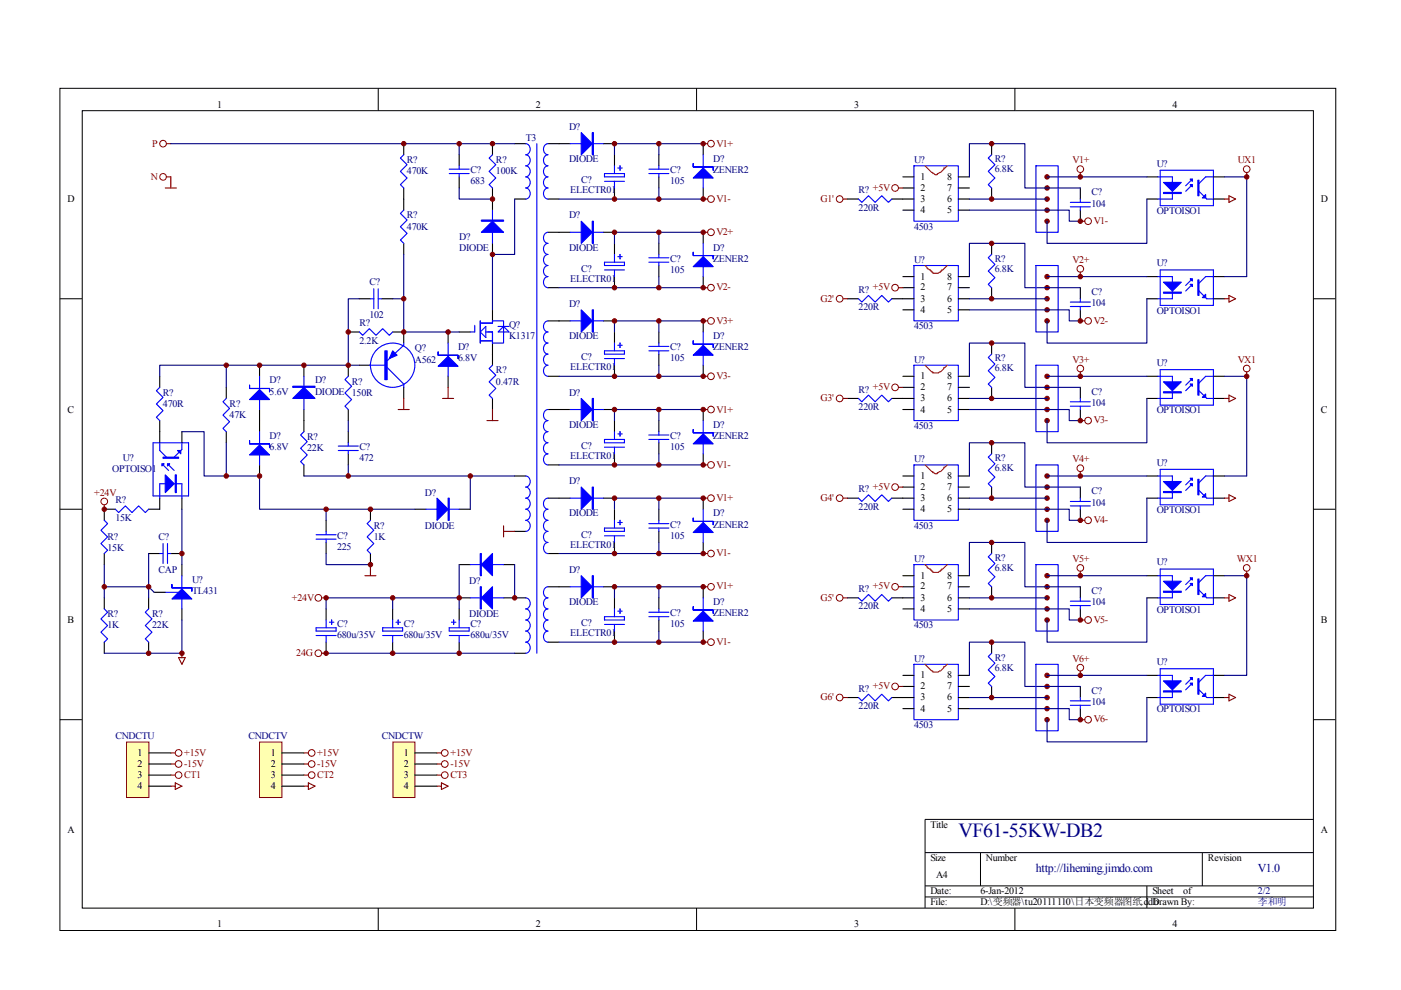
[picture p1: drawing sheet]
<svg xmlns="http://www.w3.org/2000/svg" width="297mm" height="210mm" viewBox="0 0 297 210" stroke-linecap="round" stroke-linejoin="round" font-family="sans-serif">
<g fill="none" stroke="#000" stroke-width=".21">
<path d="M12.7 18.7h270.5v178.6h-270.5zM80.2 18.7v4.7M147.7 18.7v4.7M215.2 18.7v4.7M17.4 23.5h261.1v169h-261.1zM12.7 63.3h4.7M278.4 63.3h4.7M12.7 108h4.7M278.4 108h4.7M12.7 152.6h4.7M278.4 152.6h4.7M278.4 173.7h-82.3v18.8"/>
<path d="M80.2 192.5v4.7M147.7 192.5v4.7M196.1 180.8h82.3M196.1 187.8h82.3M196.1 190.2h82.3M207.9 180.8v7M215.2 192.5v4.7M243.2 187.8v4.7M254.9 180.8v7"/>
</g>
<g fill="none" stroke="#000" stroke-width=".23">
<path d="M85.6 30.5v2.3M85.6 39.9v4.7M97.4 32.8v2.4M97.4 37.5v2.4M104.4 30.5v2.3M104.4 39.9v4.7M109.1 30.5h2.4M116.2 30.5h4.7M127.9 30.5h2.4M130.3 32.8v2.4M130.3 39.9v2.3M139.7 32.8v2.4"/>
<path d="M139.7 37.5v2.4M149.1 30.5v2.3M149.1 39.9v2.3M191.4 37.5h2.4M191.4 39.9h2.4M203.2 37.5h2.3M203.2 39.9h2.3M210.2 30.5v2.3M210.2 39.9v2.3M229 39.9v2.3M243.2 37.5h2.3M257.3 37.5h2.3"/>
<path d="M85.6 51.6v2.3M104.4 51.6v2.3M109.1 42.2h2.4M116.2 42.2h2.3M116.2 49.3h4.7M127.9 49.3h2.4M130.3 51.6v2.3M130.3 58.6v2.4M139.7 51.6v2.3M139.7 56.3v2.3M149.1 49.3v2.3M149.1 58.6v2.4"/>
<path d="M179.7 42.2h2.3M189.1 42.2h4.7M191.4 44.6h2.4M191.4 58.6h2.4M203.2 42.2h2.3M203.2 44.6h2.3M203.2 58.6h2.3M210.2 51.6v2.3M229 44.6v2.3M243.2 42.2h2.3M243.2 58.6h2.3M257.3 42.2h2.3"/>
<path d="M257.3 58.6h2.3M33.9 79.8v2.3M55 77.4v2.4M64.4 77.4v2.4M73.8 70.4h2.4M73.8 77.4v2.4M76.2 77.4h2.3M76.2 63.3h2.3M80.9 63.3h2.3M83.2 70.4h2.4v2.3M95 70.4v2.3M95 79.8v2.3"/>
<path d="M97.4 70.4h2.3M104.4 65.7v2.3M104.4 72.7v4.7M116.2 61h2.3M116.2 79.8h2.3M116.2 68h4.7M127.9 68h2.4M130.3 70.4v2.3M130.3 77.4v2.4M139.7 70.4v2.3M139.7 75.1v2.3M149.1 68v2.4"/>
<path d="M149.1 77.4v2.4M179.7 63.3h2.3M189.1 63.3h4.7M191.4 61h2.4M191.4 79.8h2.4M191.4 65.7h2.4M203.2 63.3h2.3M203.2 61h2.3M203.2 79.8h2.3M203.2 65.7h2.3M210.2 61v2.3M210.2 72.7v2.4"/>
<path d="M229 61v2.3M229 65.7v2.3M243.2 63.3h2.3M243.2 79.8h2.3M257.3 63.3h2.3M257.3 79.8h2.3M33.9 89.2v4.7M38.6 91.5v2.4M48 82.1v2.4M48 91.5v2.4M55 86.8v4.7M55 98.6v2.3"/>
<path d="M64.4 86.8v4.7M64.4 98.6v2.3M73.8 86.8v2.4M73.8 91.5v2.4M73.8 96.2v2.4M85.6 82.1v2.4M104.4 84.5v2.3M116.2 98.6h2.3M116.2 86.8h4.7M127.9 86.8h2.4M130.3 89.2v2.3M130.3 96.2v2.4"/>
<path d="M139.7 89.2v2.3M139.7 93.9v2.3M149.1 86.8v2.4M149.1 96.2v2.4M179.7 84.5h2.3M189.1 84.5h4.7M191.4 86.8h2.4M191.4 82.1h2.4M203.2 86.8h2.3M203.2 82.1h2.3M203.2 84.5h2.3M210.2 82.1v2.4"/>
<path d="M210.2 93.9v2.3M229 82.1v2.4M229 86.8v2.4M243.2 84.5h2.3M257.3 84.5h2.3M22.1 117.4v2.3M24.5 108h-2.4v2.3M31.5 117.4h2.4M33.9 105.6v2.4h-2.4M36.2 117.4h2.4M38.6 105.6v2.4M38.6 119.7v2.4"/>
<path d="M69.1 110.3v2.4M69.1 115v2.4M78.5 108v2.3M78.5 117.4v2.3M88 108h2.3M97.4 108h2.3M97.4 119.7h2.3M106.8 119.7h2.3M109.1 100.9h2.4M109.1 112.7h2.4M116.2 117.4h2.3M116.2 105.6h4.7"/>
<path d="M127.9 105.6h2.4M130.3 108v2.3M130.3 115v2.4M139.7 108v2.3M139.7 112.7v2.3M149.1 105.6v2.4M149.1 115v2.4M179.7 105.6h2.3M189.1 105.6h4.7M191.4 100.9h2.4M191.4 108h2.4M191.4 103.3h2.4"/>
<path d="M203.2 100.9h2.3M203.2 108h2.3M203.2 105.6h2.3M203.2 103.3h2.3M210.2 103.3v2.3M210.2 115v2.4M229 103.3v2.3M229 108v2.3M243.2 100.9h2.3M243.2 105.6h2.3M257.3 100.9h2.3M257.3 105.6h2.3"/>
<path d="M22.1 126.8v2.3M22.1 136.2v2.3M31.5 126.8v2.3M31.5 136.2v2.3M32.7 125.6h2.3M38.6 129.1v2.4M69.1 129.1v2.4M69.1 136.2v2.3M83.2 129.1v2.4M83.2 136.2v2.3M97.4 129.1v2.4M97.4 136.2v2.3"/>
<path d="M97.4 126.8h2.3M106.8 126.8h4.7M109.1 138.5h2.4M116.2 136.2h2.3M116.2 124.4h4.7M127.9 124.4h2.4M130.3 126.8v2.3M130.3 133.8v2.4M139.7 126.8v2.3M139.7 131.5v2.3M149.1 124.4v2.4M149.1 133.8v2.4"/>
<path d="M179.7 126.8h2.3M189.1 126.8h4.7M191.4 124.4h2.4M191.4 122.1h2.4M191.4 129.1h2.4M203.2 124.4h2.3M203.2 126.8h2.3M203.2 122.1h2.3M203.2 129.1h2.3M210.2 124.4v2.4M210.2 136.2v2.3M229 124.4v2.4"/>
<path d="M229 129.1v2.4M243.2 126.8h2.3M243.2 122.1h2.3M257.3 126.8h2.3M257.3 122.1h2.3M179.7 147.9h2.3M189.1 147.9h4.7M191.4 143.2h2.4M191.4 145.5h2.4M191.4 150.2h2.4M203.2 143.2h2.3M203.2 145.5h2.3"/>
<path d="M203.2 147.9h2.3M203.2 150.2h2.3M210.2 145.5v2.4M229 145.5v2.4M229 150.2v2.4M243.2 143.2h2.3M243.2 147.9h2.3M257.3 143.2h2.3M257.3 147.9h2.3"/>
</g>
<g fill="none" stroke="#00f" stroke-width=".23">
<path d="M85.6 32.8l-.7 .7 1.4 1.4-1.4 1.4 1.4 1.4-1.4 1.5 .7 .7M95.2 35.9h4.3M95.2 36.8h4.3M97.4 35.2v.7M97.4 36.8v.7M104.4 32.8l-.7 .7 1.4 1.4-1.4 1.4 1.4 1.4-1.4 1.5 .7 .7M111.5 30.5a1.21 1.21 0 0 1 .9 1.1 1.21 1.21 0 0 1-.9 1.2 1.2 1.2 0 0 1 .9 1.2 1.2 1.2 0 0 1-.9 1.2 1.2 1.2 0 0 1 .9 1.1 1.2 1.2 0 0 1-.9 1.2 1.2 1.2 0 0 1 .9 1.2 1.2 1.2 0 0 1-.9 1.2 1.2 1.2 0 0 1 .9 1.1 1.2 1.2 0 0 1-.9 1.2M113.8 30.5v108M116.2 30.5a1.21 1.21 0 0 0-1 1.1 1.21 1.21 0 0 0 1 1.2 1.2 1.2 0 0 0-1 1.2 1.2 1.2 0 0 0 1 1.2 1.2 1.2 0 0 0-1 1.1 1.2 1.2 0 0 0 1 1.2 1.2 1.2 0 0 0-1 1.2 1.2 1.2 0 0 0 1 1.2 1.2 1.2 0 0 0-1 1.1 1.2 1.2 0 0 0 1 1.2M120.9 30.5h7M128.2 36.8h4.2v.7h-4.2zM128.2 38.4h4.2"/>
<path d="M130.3 35.2v1.6M130.3 38.4v1.5M131 35.6h.9M131.5 35.2v.9M137.6 35.9h4.2M137.6 36.8h4.2M139.7 35.2v.7M139.7 36.8v.7M149.1 32.8v7.1M193.8 35.2h9.4v11.7h-9.4zM210.2 32.8l-.7 .7 1.4 1.4-1.4 1.4 1.4 1.4-1.4 1.5 .7 .7M219.6 35.2h4.7v14.1h-4.7z"/>
<path d="M245.5 37.5h3.1v4.7h-3.1M246 36.1h11.3v7.5h-11.3zM252.8 39.2l-1.4 1.4M252.8 38l-1.4 1.4M257.3 37.5h-1.7l-1.4 1.4M85.6 44.6l-.7 .7 1.4 1.4-1.4 1.4 1.4 1.4-1.4 1.4 .7 .7M104.4 44.6v7M116.2 49.3a1.2 1.2 0 0 0-1 1.1 1.2 1.2 0 0 0 1 1.2 1.2 1.2 0 0 0-1 1.2 1.2 1.2 0 0 0 1 1.1 1.2 1.2 0 0 0-1 1.2 1.2 1.2 0 0 0 1 1.2 1.2 1.2 0 0 0-1 1.2 1.2 1.2 0 0 0 1 1.1 1.2 1.2 0 0 0-1 1.2 1.2 1.2 0 0 0 1 1.2M120.9 49.3h7M128.2 55.6h4.2v.7h-4.2zM128.2 57.2h4.2M130.3 53.9v1.7"/>
<path d="M130.3 57.2v1.4M131 54.4h.9M131.5 53.9v1M137.6 55.6h4.2M137.6 54.7h4.2M139.7 53.9v.8M139.7 55.6v.7M149.1 51.6v7M182 42.2l.7 .7 1.4-1.4 1.4 1.4 1.5-1.4 1.4 1.4 .7-.7M193.8 56.3h9.4v11.7h-9.4zM210.2 53.9l-.7 .8 1.4 1.4-1.4 1.4 1.4 1.4-1.4 1.4 .7 .7M219.6 56.3h4.7v14.1h-4.7z"/>
<path d="M226.9 42.9h4.3M226.9 43.9h4.3M229 42.2v.7M229 43.9v.7M245.5 58.6h3.1v4.7h-3.1M246 57.2h11.3v7.6h-11.3zM252.8 59.1l-1.4 1.4M254.2 40.6l1.7 1.6h1.4M257.3 58.6h-1.7l-1.4 1.5M55 79.8v7M64.4 79.8v7M73.8 79.8l-.7 .7 1.4 1.4-1.4 1.4 1.4 1.4-1.4 1.4 .7 .7"/>
<path d="M76.2 70.4l.7 .7 1.4-1.4 1.4 1.4 1.4-1.4 1.4 1.4 .7-.7M78.3 77.4h3.3M78.5 63.3h.8M79.3 61.2v4.3M80.2 63.3h.7M80.2 61.2v4.3M82.1 77.9l3.5 3.5v.7M85.6 72.7v.5l-3.5 3.3M95 72.7v7.1M100.7 69v1.4h-1M101.8 68.5h2.6v-.5h2.4v4.7h-2.4v-2.3h-1.4M101.8 68v4.7"/>
<path d="M101.8 72.3h2.6M101.8 70.4l1.2-1.2v2.4zM104.4 77.4l-.7 .7 1.4 1.4-1.4 1.5 1.4 1.4-1.4 1.4 .7 .7M105.6 70.4l1.2-1.2 1.1 1.2zM105.6 69.2h2.3M116.2 68a1.2 1.2 0 0 0-1 1.2 1.2 1.2 0 0 0 1 1.2 1.2 1.2 0 0 0-1 1.2 1.2 1.2 0 0 0 1 1.1 1.2 1.2 0 0 0-1 1.2 1.2 1.2 0 0 0 1 1.2 1.2 1.2 0 0 0-1 1.2 1.2 1.2 0 0 0 1 1.1 1.2 1.2 0 0 0-1 1.2 1.2 1.2 0 0 0 1 1.2M120.9 68h7M128.2 74.4h4.2v.7h-4.2zM128.2 76h4.2M130.3 72.7v1.7M130.3 76v1.4M131 73.2h.9"/>
<path d="M131.5 72.7v1M137.6 74.4h4.2M137.6 73.4h4.2M139.7 72.7v.7M139.7 74.4v.7M149.1 70.4v7M182 63.3l.7 .7 1.4-1.4 1.4 1.4 1.5-1.4 1.4 1.4 .7-.7M193.8 77.4h9.4v11.8h-9.4zM210.2 75.1l-.7 .7 1.4 1.4-1.4 1.4 1.4 1.4-1.4 1.4 .7 .7M219.6 77.4h4.7v14.1h-4.7zM226.9 64h4.3M226.9 65h4.3"/>
<path d="M229 63.3v.7M229 65v.7M245.5 79.8h3.1v4.7h-3.1M246 78.4h11.3v7.5h-11.3zM252.8 60.3l-1.4 1.4M254.2 61.7l1.7 1.6h1.4M257.3 79.8h-1.7l-1.4 1.4M32.5 93.9h7.5v11.2h-7.5zM33.9 82.1l-.7 .7 1.4 1.4-1.4 1.5 1.4 1.4-1.4 1.4 .7 .7M33.9 93.9v1.6l1.4 1.4M34.3 98.3l1.4 1.4M35.5 98.3l1.4 1.4"/>
<path d="M38.6 93.9v1.4l-1.7 1.6M48 84.5l-.7 .7 1.4 1.4-1.4 1.4 1.4 1.4-1.4 1.4 .7 .7M55 91.5v7.1M64.4 91.5l-.7 .7 1.4 1.4-1.4 1.5 1.4 1.4-1.4 1.4 .7 .7M71.7 94.6h4.3M71.7 95.5h4.3M73.8 93.9v.7M73.8 95.5v.7M116.2 86.8a1.2 1.2 0 0 0-1 1.2 1.2 1.2 0 0 0 1 1.2 1.2 1.2 0 0 0-1 1.2 1.2 1.2 0 0 0 1 1.1 1.2 1.2 0 0 0-1 1.2 1.2 1.2 0 0 0 1 1.2 1.2 1.2 0 0 0-1 1.2 1.2 1.2 0 0 0 1 1.1M116.2 96.2a1.2 1.2 0 0 0-1 1.2 1.2 1.2 0 0 0 1 1.2M120.9 86.8h7M128.2 93.2h4.2v.7h-4.2z"/>
<path d="M128.2 94.8h4.2M130.3 91.5v1.7M130.3 94.8v1.4M131 92h.9M131.5 91.5v1M137.6 93.2h4.2M137.6 92.2h4.2M139.7 91.5v.7M139.7 93.2v.7M149.1 89.2v7M182 84.5l.7 .7 1.4-1.4 1.4 1.4 1.5-1.4 1.4 1.4 .7-.7M193.8 98.6h9.4v11.7h-9.4z"/>
<path d="M210.2 96.2l-.7 .7 1.4 1.4-1.4 1.4 1.4 1.5-1.4 1.4 .7 .7M219.6 98.6h4.7v14.1h-4.7zM226.9 85.2h4.3M226.9 86.1h4.3M229 84.5v.7M229 86.1v.7M246 99.5h11.3v7.5h-11.3zM252.8 81.4l-1.4 1.4M252.8 80.3l-1.4 1.4M254.2 82.8l1.7 1.7h1.4M22.1 110.3l.7 .7-1.4 1.4 1.4 1.4-1.4 1.5 1.4 1.4-.7 .7M24.5 108l.7 .7 1.4-1.4 1.4 1.4 1.4-1.4 1.4 1.4 .7-.7"/>
<path d="M33.9 105.6v-3h4.7v3M33.9 117.4h.7M34.6 115.3v4.2M35.5 117.4h.7M35.5 115.3v4.2M67 114.3h4.3M67 113.4h4.3M69.1 112.7v.7M69.1 114.3v.7M78.5 110.3l-.7 .7 1.5 1.4-1.5 1.4 1.5 1.5-1.5 1.4 .7 .7M90.3 108h7.1M99.7 119.7h7.1"/>
<path d="M111.5 100.9a1.2 1.2 0 0 1 .9 1.2 1.2 1.2 0 0 1-.9 1.2 1.2 1.2 0 0 1 .9 1.1 1.2 1.2 0 0 1-.9 1.2 1.2 1.2 0 0 1 .9 1.2 1.2 1.2 0 0 1-.9 1.2 1.2 1.2 0 0 1 .9 1.1 1.2 1.2 0 0 1-.9 1.2 1.2 1.2 0 0 1 .9 1.2 1.2 1.2 0 0 1-.9 1.2M116.2 105.6a1.2 1.2 0 0 0-1 1.2 1.2 1.2 0 0 0 1 1.2 1.21 1.21 0 0 0-1 1.1 1.21 1.21 0 0 0 1 1.2 1.2 1.2 0 0 0-1 1.2 1.2 1.2 0 0 0 1 1.2 1.2 1.2 0 0 0-1 1.1 1.2 1.2 0 0 0 1 1.2 1.2 1.2 0 0 0-1 1.2 1.2 1.2 0 0 0 1 1.2M120.9 105.6h7M128.2 112h4.2v.7h-4.2zM128.2 113.6h4.2M130.3 110.3v1.7M130.3 113.6v1.4M131 110.8h.9M131.5 110.3v1M137.6 112h4.2M137.6 111h4.2M139.7 110.3v.7"/>
<path d="M139.7 112v.7M149.1 108v7M182 105.6l.7 .7 1.4-1.4 1.4 1.4 1.5-1.4 1.4 1.4 .7-.7M193.8 119.7h9.4v11.8h-9.4zM210.2 117.4l-.7 .7 1.4 1.4-1.4 1.4 1.4 1.4-1.4 1.4 .7 .7M219.6 119.7h4.7v14.1h-4.7zM226.9 106.3h4.3M226.9 107.3h4.3M229 105.6v.7M229 107.3v.7M245.5 100.9h3.1v4.7h-3.1M252.8 102.6l-1.4 1.4"/>
<path d="M252.8 101.4l-1.4 1.4M254.2 104l1.7 1.6h1.4M257.3 100.9h-1.7l-1.4 1.4M22.1 129.1l.7 .7-1.4 1.4 1.4 1.4-1.4 1.4 1.4 1.4-.7 .8M31.5 129.1l-.7 .7 1.4 1.4-1.4 1.4 1.4 1.4-1.4 1.4 .7 .8M35 125.6h3.3M38.6 122.1v7M67 134.7h4.3M67 133.1h4.3v.7h-4.3zM69.1 131.5v1.6M69.1 134.7v1.5M69.8 131.9h1"/>
<path d="M70.3 131.5v.9M81.1 134.7h4.3M81.1 133.1h4.3v.7h-4.3zM83.2 131.5v1.6M83.2 134.7v1.5M84 131.9h.9M84.4 131.5v.9M95.2 133.1h4.3v.7h-4.3zM95.2 134.7h4.3M95.7 131.9h1M96.2 131.5v.9M97.4 131.5v1.6"/>
<path d="M97.4 134.7v1.5M99.7 126.8h7.1M111.5 126.8a1.2 1.2 0 0 1 .9 1.1 1.2 1.2 0 0 1-.9 1.2 1.2 1.2 0 0 1 .9 1.2 1.2 1.2 0 0 1-.9 1.2 1.2 1.2 0 0 1 .9 1.1 1.2 1.2 0 0 1-.9 1.2 1.2 1.2 0 0 1 .9 1.2 1.2 1.2 0 0 1-.9 1.2 1.2 1.2 0 0 1 .9 1.1 1.2 1.2 0 0 1-.9 1.2M116.2 126.8a1.2 1.2 0 0 0-1 1.1 1.2 1.2 0 0 0 1 1.2 1.2 1.2 0 0 0-1 1.2 1.2 1.2 0 0 0 1 1.2 1.2 1.2 0 0 0-1 1.1 1.2 1.2 0 0 0 1 1.2 1.2 1.2 0 0 0-1 1.2 1.2 1.2 0 0 0 1 1.2M116.2 124.4a1.2 1.2 0 0 0-1 1.2 1.2 1.2 0 0 0 1 1.2M120.9 124.4h7M128.2 130.8h4.2v.7h-4.2zM128.2 132.4h4.2M130.3 129.1v1.7M130.3 132.4v1.4M131 129.6h.9M131.5 129.1v.9"/>
<path d="M137.6 130.8h4.2M137.6 129.8h4.2M139.7 129.1v.7M139.7 130.8v.7M149.1 126.8v7M182 126.8l.7 .7 1.4-1.4 1.4 1.4 1.5-1.4 1.4 1.4 .7-.7M210.2 138.5l-.7 .7 1.4 1.4-1.4 1.4 1.4 1.4-1.4 1.4 .7 .7M226.9 127.5h4.3M226.9 128.4h4.3M229 126.8v.7M229 128.4v.7M245.5 122.1h3.1v4.7h-3.1"/>
<path d="M246 120.7h11.3v7.5h-11.3zM252.8 123.7l-1.4 1.4M252.8 122.5l-1.4 1.4M254.2 125.1l1.7 1.7h1.4M257.3 122.1h-1.7l-1.4 1.4M182 147.9l.7 .7 1.4-1.4 1.4 1.4 1.5-1.4 1.4 1.4 .7-.7M193.8 140.9h9.4v11.7h-9.4zM219.6 140.9h4.7v14h-4.7zM226.9 148.6h4.3M226.9 149.5h4.3M229 147.9v.7M229 149.5v.7"/>
<path d="M245.5 143.2h3.1v4.7h-3.1M246 141.8h11.3v7.5h-11.3zM252.8 144.8l-1.4 1.5M252.8 143.7l-1.4 1.4M254.2 146.3l1.7 1.6h1.4M257.3 143.2h-1.7l-1.4 1.4"/>
<circle cx="83.3" cy="77.4" r="4.7"/>
</g>
<g fill="none" stroke="#800000" stroke-width=".21">
<circle cx="34.6" cy="37.5" r=".7"/>
<circle cx="34.6" cy="30.5" r=".7"/>
<circle cx="150.7" cy="30.5" r=".71"/>
<circle cx="189.8" cy="39.9" r=".71"/>
<circle cx="229" cy="35.9" r=".71"/>
<circle cx="264.3" cy="35.9" r=".71"/>
<circle cx="150.7" cy="49.2" r=".71"/>
<circle cx="150.7" cy="42.2" r=".71"/>
<circle cx="178" cy="42.2" r=".71"/>
<circle cx="229" cy="57" r=".7"/>
<circle cx="230.7" cy="46.9" r=".7"/>
<circle cx="150.7" cy="68" r=".71"/>
<circle cx="150.7" cy="79.8" r=".71"/>
<circle cx="150.7" cy="61" r=".71"/>
<circle cx="178" cy="63.3" r=".71"/>
<circle cx="189.8" cy="61" r=".71"/>
<circle cx="229" cy="78.1" r=".7"/>
<circle cx="230.7" cy="68" r=".71"/>
<circle cx="264.3" cy="78.1" r=".7"/>
<circle cx="150.7" cy="98.6" r=".71"/>
<circle cx="150.7" cy="86.8" r=".71"/>
<circle cx="178" cy="84.5" r=".71"/>
<circle cx="189.8" cy="82.1" r=".71"/>
<circle cx="229" cy="99.3" r=".71"/>
<circle cx="230.7" cy="89.2" r=".7"/>
<circle cx="22.1" cy="106.3" r=".71"/>
<circle cx="150.7" cy="105.6" r=".71"/>
<circle cx="150.7" cy="117.4" r=".71"/>
<circle cx="178" cy="105.6" r=".71"/>
<circle cx="189.8" cy="103.3" r=".71"/>
<circle cx="230.7" cy="110.3" r=".71"/>
<circle cx="67.5" cy="126.8" r=".71"/>
<circle cx="67.5" cy="138.5" r=".71"/>
<circle cx="150.7" cy="124.4" r=".71"/>
<circle cx="150.7" cy="136.2" r=".71"/>
<circle cx="178" cy="126.8" r=".71"/>
<circle cx="189.8" cy="124.4" r=".71"/>
<circle cx="229" cy="120.4" r=".7"/>
<circle cx="230.7" cy="131.5" r=".7"/>
<circle cx="264.3" cy="120.4" r=".7"/>
<circle cx="178" cy="147.9" r=".71"/>
<circle cx="189.8" cy="145.5" r=".71"/>
<circle cx="229" cy="141.6" r=".7"/>
<circle cx="230.7" cy="152.6" r=".7"/>
</g>
<g fill="none" stroke="#800000" stroke-width=".23">
<path d="M35 39.9h2.4M35.3 37.5h.9v2.4M35.3 30.5h.9M149.1 30.5h.9M190.5 39.9h.9M229 36.6v.9M264.3 36.6v.9M149.1 42.2h.9M149.1 49.3h.9M178.7 42.2h1M229 57.7v.9M229 46.9h1"/>
<path d="M259.6 42.2h1M260.6 41.5l1.4 .7-1.4 .7zM149.1 61h.9M149.1 68h.9M149.1 79.8h.9M178.7 63.3h1M190.5 61h.9M229 68h1M229 78.8v1M259.6 63.3h1M260.6 62.6l1.4 .7-1.4 .7zM264.3 78.8v1"/>
<path d="M84.4 86.8h2.4M85.6 84.5v2.3M93.8 84.5h2.4M95 82.1v2.4M103.2 89.2h2.4M104.4 86.8v2.4M149.1 86.8h.9M149.1 98.6h.9M178.7 84.5h1M190.5 82.1h.9M229 89.2h1M229 100v.9"/>
<path d="M259.6 84.5h1M260.6 83.8l1.4 .7-1.4 .7zM22.1 107v1M78.5 119.7v2.4M106.8 111.5v2.3M106.8 112.7h2.3M149.1 105.6h.9M149.1 117.4h.9M178.7 105.6h1M190.5 103.3h.9M229 110.3h1M259.6 105.6h1"/>
<path d="M260.6 104.9l1.4 .7-1.4 .7zM37.9 139.4h1.4l-.7 1.5zM38.6 138.5v.9M68.2 126.8h.9M68.2 138.5h.9M77.4 122.1h2.3M149.1 124.4h.9M149.1 136.2h.9M178.7 126.8h1M190.5 124.4h.9M229 121.1v1M229 131.5h1"/>
<path d="M259.6 126.8h1M260.6 126.1l1.4 .7-1.4 .7zM264.3 121.1v1M178.7 147.9h1M190.5 145.5h.9M229 142.3v.9M229 152.6h1M259.6 147.9h1M260.6 147.2l1.4 .7-1.4 .7z"/>
</g>
<g fill="#00f" stroke="#00f" stroke-width=".23">
<path d="M83.2 74.4l1 .9-1.7 .7z"/>
<path d="M102.1 49.3l2.3-2.4 2.4 2.4z"/>
<path d="M92.9 77.7l2.1-2.1 2.1 2.1z"/>
<path d="M35 100.7l1.9 1.9-1.9 1.8z"/>
<path d="M34.3 98.3h.5l-.5 .5z"/>
<path d="M35.5 98.3h.5l-.5 .5z"/>
<path d="M37.6 95.5h.7v.7z"/>
<path d="M62.1 84.5l2.3-2.4 2.4 2.4z"/>
<path d="M92.7 105.6l2.3 2.4-2.3 2.3z"/>
<path d="M52.9 84.7l2.1-2.1 2.1 2.1z"/>
<path d="M52.9 96.5l2.1-2.2 2.1 2.2z"/>
<path d="M38.6 124.9l2.1 2.1h-4.3z"/>
<path d="M123.2 28.1l2.4 2.4-2.4 2.3z"/>
<path d="M147 37.7l2.1-2.1 2.1 2.1z"/>
<path d="M123.2 46.9l2.4 2.4-2.4 2.3z"/>
<path d="M147 56.5l2.1-2.1 2.1 2.1z"/>
<path d="M123.2 65.7l2.4 2.3-2.4 2.4z"/>
<path d="M147 75.3l2.1-2.1 2.1 2.1z"/>
<path d="M123.2 84.5l2.4 2.3-2.4 2.4z"/>
<path d="M147 94.1l2.1-2.1 2.1 2.1z"/>
<path d="M123.2 103.3l2.4 2.3-2.4 2.4z"/>
<path d="M147 112.9l2.1-2.1 2.1 2.1z"/>
<path d="M123.2 122.1l2.4 2.3-2.4 2.4z"/>
<path d="M147 131.7l2.1-2.1 2.1 2.1z"/>
<path d="M102.1 126.8l2.3-2.4v4.7z"/>
<path d="M102.1 119.7l2.3-2.3v4.7z"/>
<path d="M246.7 38.7h3.7l-1.8 1.9z"/>
<path d="M252.3 38h.5v.4z"/>
<path d="M252.3 39.2h.5v.4z"/>
<path d="M254.9 42l.7-.7v.7z"/>
<path d="M246.7 59.8h3.7l-1.8 1.9z"/>
<path d="M252.3 59.1h.5v.5z"/>
<path d="M252.3 60.3h.5v.5z"/>
<path d="M254.9 63.1l.7-.7v.7z"/>
<path d="M246.7 81h3.7l-1.8 1.8z"/>
<path d="M252.3 80.3h.5v.4z"/>
<path d="M252.3 81.4h.5v.5z"/>
<path d="M254.9 84.2l.7-.7v.7z"/>
<path d="M246.7 102.1h3.7l-1.8 1.9z"/>
<path d="M252.3 101.4h.5v.5z"/>
<path d="M252.3 102.6h.5v.4z"/>
<path d="M254.9 105.4l.7-.7v.7z"/>
<path d="M246.7 123.2h3.7l-1.8 1.9z"/>
<path d="M252.3 122.5h.5v.5z"/>
<path d="M252.3 123.7h.5v.5z"/>
<path d="M254.9 126.5l.7-.7v.7z"/>
<path d="M246.7 144.4h3.7l-1.8 1.9z"/>
<path d="M252.3 143.7h.5v.4z"/>
<path d="M252.3 144.8h.5v.5z"/>
<path d="M254.9 147.7l.7-.7v.7z"/>
<path d="M81.6 74.4h.5v6.1h-.5z" fill-rule="evenodd"/>
<path d="M102.1 46.7h4.7v.2h-4.7z" fill-rule="evenodd"/>
<path d="M92.9 74.6v.7h4.2v.7v-.7h-4.2z" fill-rule="evenodd"/>
<path d="M37.2 100.7h.2v3.7h-.2z" fill-rule="evenodd"/>
<path d="M34.6 96.9h3.3v.3h-3.3z" fill-rule="evenodd"/>
<path d="M62.1 81.9h4.7v.2h-4.7z" fill-rule="evenodd"/>
<path d="M95 105.6h.2v4.7h-.2z" fill-rule="evenodd"/>
<path d="M52.9 81.7v.7h4.2v.7v-.7h-4.2z" fill-rule="evenodd"/>
<path d="M52.9 93.4v.7h4.2v.7v-.7h-4.2z" fill-rule="evenodd"/>
<path d="M36.4 123.9v.7h4.3v.7v-.7h-4.3z" fill-rule="evenodd"/>
<path d="M125.6 28.1h.2v4.7h-.2z" fill-rule="evenodd"/>
<path d="M147 34.7v.7h4.2v.7v-.7h-4.2z" fill-rule="evenodd"/>
<path d="M125.6 46.9h.2v4.7h-.2z" fill-rule="evenodd"/>
<path d="M147 53.5v.7h4.2v.7v-.7h-4.2z" fill-rule="evenodd"/>
<path d="M125.6 65.7h.2v4.7h-.2z" fill-rule="evenodd"/>
<path d="M147 72.3v.7h4.2v.7v-.7h-4.2z" fill-rule="evenodd"/>
<path d="M125.6 84.5h.2v4.7h-.2z" fill-rule="evenodd"/>
<path d="M147 91.1v.7h4.2v.7v-.7h-4.2z" fill-rule="evenodd"/>
<path d="M125.6 103.3h.2v4.7h-.2z" fill-rule="evenodd"/>
<path d="M147 109.8v.8h4.2v.7v-.7h-4.2z" fill-rule="evenodd"/>
<path d="M125.6 122.1h.2v4.7h-.2z" fill-rule="evenodd"/>
<path d="M147 128.6v.7h4.2v.7v-.7h-4.2z" fill-rule="evenodd"/>
<path d="M101.8 124.4h.3v4.7h-.3z" fill-rule="evenodd"/>
<path d="M101.8 117.4h.3v4.7h-.3z" fill-rule="evenodd"/>
<path d="M246.7 40.8h3.7v.2h-3.7z" fill-rule="evenodd"/>
<path d="M254 38.2h.2v3.3h-.2z" fill-rule="evenodd"/>
<path d="M246.7 61.9h3.7v.3h-3.7z" fill-rule="evenodd"/>
<path d="M254 59.3h.2v3.3h-.2z" fill-rule="evenodd"/>
<path d="M246.7 83.1h3.7v.2h-3.7z" fill-rule="evenodd"/>
<path d="M254 80.5h.2v3.3h-.2z" fill-rule="evenodd"/>
<path d="M246.7 104.2h3.7v.2h-3.7z" fill-rule="evenodd"/>
<path d="M254 101.6h.2v3.3h-.2z" fill-rule="evenodd"/>
<path d="M246.7 125.3h3.7v.3h-3.7z" fill-rule="evenodd"/>
<path d="M254 122.8h.2v3.3h-.2z" fill-rule="evenodd"/>
<path d="M246.7 146.5h3.7v.2h-3.7z" fill-rule="evenodd"/>
<path d="M254 143.9h.2v3.3h-.2z" fill-rule="evenodd"/>
</g>
<g fill="none" stroke="#000080" stroke-width=".23">
<path d="M36.2 30.5h72.9M97.4 39.9v2.3h7M97.4 30.5v2.3M139.7 30.5v2.3M139.7 39.9v2.3M149.1 30.5h-18.8v2.3M205.5 37.5v-7h11.8v9.4h11.7M222 37.5h21.2M259.6 37.5h4.7v21.1h-4.7M85.6 53.9v16.5h11.8M109.1 42.2v11.7h-4.7v11.8M118.5 42.2h30.6"/>
<path d="M139.7 49.3v2.3M139.7 58.6v2.4M149.1 49.3h-18.8v2.3M205.5 44.6h21.2v2.3h2.3M205.5 58.6v-7h11.8v9.4h11.7M205.5 42.2h16.5M222 58.6h21.2M243.2 42.2v9.4h-21.2v-4.7M48 77.4h-14.1v2.4M73.8 77.4h-25.8v4.7M76.2 63.3h-2.4v14.1h2.4M83.2 63.3h2.4"/>
<path d="M118.5 61h30.6M118.5 79.8h30.6M139.7 68v2.4M139.7 77.4v2.4M149.1 68h-18.8v2.4M205.5 65.7h21.2v2.3h2.3M205.5 79.8v-7.1h11.8v9.4h11.7M205.5 63.3h16.5M222 79.8h21.2M243.2 63.3v9.4h-21.2v-4.7M259.6 79.8h4.7v21.1h-4.7M38.6 91.5h4.7v9.4h4.7"/>
<path d="M48 93.9v7h7v7.1h33M73.8 89.2v2.3M73.8 98.6v2.3M118.5 98.6h30.6M139.7 86.8v2.4M139.7 96.2v2.4M149.1 86.8h-18.8v2.4M205.5 86.8h21.2v2.4h2.3M205.5 84.5h16.5M243.2 84.5v9.4h-21.2v-4.7M22.1 119.7v7.1M31.5 117.4v7h-9.4"/>
<path d="M38.6 108v11.7M64.4 100.9h44.7M69.1 117.4v2.3h9.4M69.1 108v2.3M97.4 119.7v7.1M99.7 100.9v7.1M109.1 119.7v7.1M118.5 117.4h30.6M139.7 105.6v2.4M139.7 115v2.4M149.1 105.6h-18.8v2.4M205.5 100.9v-7h11.8v9.4h11.7"/>
<path d="M205.5 108h21.2v2.3h2.3M205.5 105.6h16.5M222 100.9h21.2M243.2 105.6v9.4h-21.2v-4.7M32.7 125.6l-1.2-1.2v2.4M38.6 131.5v7h-16.5M69.1 129.1v-2.3h28.3v2.3M69.1 138.5h40M83.2 126.8v2.3M118.5 136.2h30.6M139.7 124.4v2.4M139.7 133.8v2.4"/>
<path d="M149.1 124.4h-18.8v2.4M205.5 122.1v-7.1h11.8v9.4h11.7M205.5 129.1h21.2v2.4h2.3M205.5 126.8h16.5M222 122.1h21.2M243.2 126.8v9.4h-21.2v-4.7M259.6 122.1h4.7v21.1h-4.7M205.5 143.2v-7h11.8v9.3h11.7M205.5 150.2h21.2v2.4h2.3M205.5 147.9h16.5M222 143.2h21.2M243.2 147.9v9.4h-21.2v-4.7"/>
</g>
<g fill="#800000" stroke="#800000" stroke-width=".21">
<circle cx="104.4" cy="42.2" r=".47"/>
<circle cx="73.8" cy="77.4" r=".47"/>
<circle cx="85.6" cy="70.4" r=".47"/>
<circle cx="73.8" cy="70.4" r=".47"/>
<circle cx="78.5" cy="119.7" r=".47"/>
<circle cx="78.5" cy="108" r=".47"/>
<circle cx="104.4" cy="53.9" r=".47"/>
<circle cx="95" cy="70.4" r=".47"/>
<circle cx="85.6" cy="63.3" r=".47"/>
<circle cx="64.4" cy="77.4" r=".47"/>
<circle cx="73.8" cy="100.9" r=".47"/>
<circle cx="55" cy="77.4" r=".47"/>
<circle cx="55" cy="100.9" r=".47"/>
<circle cx="48" cy="100.9" r=".47"/>
<circle cx="99.7" cy="100.9" r=".47"/>
<circle cx="48" cy="77.4" r=".47"/>
<circle cx="69.1" cy="108" r=".47"/>
<circle cx="38.6" cy="117.4" r=".47"/>
<circle cx="22.1" cy="124.4" r=".47"/>
<circle cx="38.6" cy="138.5" r=".47"/>
<circle cx="104.4" cy="30.5" r=".47"/>
<circle cx="85.6" cy="30.5" r=".47"/>
<circle cx="97.4" cy="30.5" r=".47"/>
<circle cx="149.1" cy="30.5" r=".47"/>
<circle cx="130.3" cy="30.5" r=".47"/>
<circle cx="149.1" cy="42.2" r=".47"/>
<circle cx="130.3" cy="42.2" r=".47"/>
<circle cx="139.7" cy="42.2" r=".47"/>
<circle cx="139.7" cy="30.5" r=".47"/>
<circle cx="130.3" cy="49.3" r=".47"/>
<circle cx="130.3" cy="61" r=".47"/>
<circle cx="139.7" cy="61" r=".47"/>
<circle cx="139.7" cy="49.3" r=".47"/>
<circle cx="130.3" cy="68" r=".47"/>
<circle cx="130.3" cy="79.8" r=".47"/>
<circle cx="139.7" cy="79.8" r=".47"/>
<circle cx="139.7" cy="68" r=".47"/>
<circle cx="130.3" cy="86.8" r=".47"/>
<circle cx="130.3" cy="98.6" r=".47"/>
<circle cx="149.1" cy="98.6" r=".47"/>
<circle cx="149.1" cy="86.8" r=".47"/>
<circle cx="139.7" cy="98.6" r=".47"/>
<circle cx="139.7" cy="86.8" r=".47"/>
<circle cx="130.3" cy="105.6" r=".47"/>
<circle cx="130.3" cy="117.4" r=".47"/>
<circle cx="149.1" cy="117.4" r=".47"/>
<circle cx="149.1" cy="105.6" r=".47"/>
<circle cx="139.7" cy="117.4" r=".47"/>
<circle cx="139.7" cy="105.6" r=".47"/>
<circle cx="130.3" cy="124.4" r=".47"/>
<circle cx="130.3" cy="136.2" r=".47"/>
<circle cx="149.1" cy="136.2" r=".47"/>
<circle cx="149.1" cy="124.4" r=".47"/>
<circle cx="139.7" cy="136.2" r=".47"/>
<circle cx="139.7" cy="124.4" r=".47"/>
<circle cx="31.5" cy="138.5" r=".47"/>
<circle cx="31.5" cy="124.4" r=".47"/>
<circle cx="22.1" cy="108" r=".47"/>
<circle cx="83.2" cy="126.8" r=".47"/>
<circle cx="97.4" cy="138.5" r=".47"/>
<circle cx="83.2" cy="138.5" r=".47"/>
<circle cx="69.1" cy="138.5" r=".47"/>
<circle cx="69.1" cy="126.8" r=".47"/>
<circle cx="109.1" cy="126.8" r=".47"/>
<circle cx="97.4" cy="126.8" r=".47"/>
<circle cx="149.1" cy="49.3" r=".47"/>
<circle cx="149.1" cy="61" r=".47"/>
<circle cx="149.1" cy="68" r=".47"/>
<circle cx="149.1" cy="79.8" r=".47"/>
<circle cx="222" cy="46.9" r=".47"/>
<circle cx="222" cy="44.6" r=".47"/>
<circle cx="222" cy="39.9" r=".47"/>
<circle cx="222" cy="42.2" r=".47"/>
<circle cx="222" cy="37.5" r=".47"/>
<circle cx="222" cy="68" r=".47"/>
<circle cx="222" cy="65.7" r=".47"/>
<circle cx="222" cy="61" r=".47"/>
<circle cx="222" cy="63.3" r=".47"/>
<circle cx="222" cy="58.6" r=".47"/>
<circle cx="222" cy="89.2" r=".47"/>
<circle cx="222" cy="86.8" r=".47"/>
<circle cx="222" cy="82.1" r=".47"/>
<circle cx="222" cy="84.5" r=".47"/>
<circle cx="222" cy="79.8" r=".47"/>
<circle cx="222" cy="110.3" r=".47"/>
<circle cx="222" cy="108" r=".47"/>
<circle cx="222" cy="103.3" r=".47"/>
<circle cx="222" cy="105.6" r=".47"/>
<circle cx="222" cy="100.9" r=".47"/>
<circle cx="222" cy="131.5" r=".47"/>
<circle cx="222" cy="129.1" r=".47"/>
<circle cx="222" cy="124.4" r=".47"/>
<circle cx="222" cy="126.8" r=".47"/>
<circle cx="222" cy="122.1" r=".47"/>
<circle cx="222" cy="152.6" r=".47"/>
<circle cx="222" cy="150.2" r=".47"/>
<circle cx="222" cy="145.5" r=".47"/>
<circle cx="222" cy="147.9" r=".47"/>
<circle cx="222" cy="143.2" r=".47"/>
<circle cx="229" cy="46.9" r=".47"/>
<circle cx="210.2" cy="42.2" r=".47"/>
<circle cx="210.2" cy="30.5" r=".47"/>
<circle cx="229.1" cy="37.5" r=".47"/>
<circle cx="264.3" cy="37.5" r=".47"/>
<circle cx="229.1" cy="68" r=".47"/>
<circle cx="210.2" cy="63.3" r=".47"/>
<circle cx="210.2" cy="51.6" r=".47"/>
<circle cx="229" cy="58.6" r=".47"/>
<circle cx="229" cy="89.2" r=".47"/>
<circle cx="210.2" cy="84.5" r=".47"/>
<circle cx="210.2" cy="72.7" r=".47"/>
<circle cx="229.1" cy="79.8" r=".47"/>
<circle cx="229.1" cy="110.3" r=".47"/>
<circle cx="210.2" cy="105.6" r=".47"/>
<circle cx="210.2" cy="93.9" r=".47"/>
<circle cx="229" cy="100.9" r=".47"/>
<circle cx="229" cy="131.5" r=".47"/>
<circle cx="210.2" cy="126.8" r=".47"/>
<circle cx="210.2" cy="115" r=".47"/>
<circle cx="229" cy="122.1" r=".47"/>
<circle cx="229" cy="152.6" r=".47"/>
<circle cx="210.2" cy="147.9" r=".47"/>
<circle cx="210.2" cy="136.2" r=".47"/>
<circle cx="229.1" cy="143.2" r=".47"/>
<circle cx="264.3" cy="79.8" r=".47"/>
<circle cx="264.3" cy="122.1" r=".47"/>
</g>
<path d="M196.1 35.2l1.4 1.4h.3v.2h.2l.2 .2h.5v-.2l.7-.2 .7-.7v-.3h.3l.4-.4M196.1 56.3l.5 .5v.2h.2l.3 .2h.2v.3h.2l.3 .4h1.2l.2-.2h.2v-.2h.3v-.3h.2l.9-.9M196.1 77.4l1.4 1.4h.3v.3a2.17 2.17 0 0 0 2.1-.7l.2-.5h.3l.4-.5M196.1 98.6l1.4 1.4h.3v.2l.4 .2h.5v-.2l.7-.2 .7-.7v-.3h.3l.4-.4M196.1 119.7l.5 .5v.2h.2l.3 .3h.2v.2h.2l.3 .5h1.2l.2-.3h.2v-.2h.3v-.2h.2l.9-1M196.1 140.9l1.4 1.4h.3v.2a2.17 2.17 0 0 0 2.1-.7l.2-.2v-.3h.3l.4-.4" fill="none" stroke="#f00" stroke-width=".23"/>
<path d="M26.9 157.4h4.7v11.7h-4.7z" fill="#ffffb0"/>
<g fill="none" stroke="#800000" stroke-width=".21">
<path d="M26.8 157.3h4.8v11.8h-4.8z"/>
<circle cx="37.9" cy="159.6" r=".71"/>
<circle cx="37.9" cy="162" r=".7"/>
<circle cx="37.9" cy="164.3" r=".7"/>
</g>
<path d="M31.5 159.6h4.7M31.5 162h4.7M31.5 164.3h4.7M31.5 166.7h4.7" fill="none" stroke="#000" stroke-width=".23"/>
<path d="M36.2 159.6h1M36.2 162h1M36.2 164.3h1M36.2 166.7h1M37.2 166l1.4 .7-1.4 .7z" fill="none" stroke="#800000" stroke-width=".23"/>
<path d="M55.1 157.4h4.7v11.7h-4.7z" fill="#ffffb0"/>
<g fill="none" stroke="#800000" stroke-width=".21">
<path d="M55 157.3h4.8v11.8h-4.8z"/>
<circle cx="66.1" cy="159.6" r=".71"/>
<circle cx="66.1" cy="162" r=".7"/>
<circle cx="66.1" cy="164.3" r=".7"/>
</g>
<path d="M59.7 159.6h4.7M59.7 162h4.7M59.7 164.3h4.7M59.7 166.7h4.7" fill="none" stroke="#000" stroke-width=".23"/>
<path d="M64.4 159.6h1M64.4 162h1M64.4 164.3h1M64.4 166.7h1M65.4 166l1.4 .7-1.4 .7z" fill="none" stroke="#800000" stroke-width=".23"/>
<path d="M83.4 157.4h4.6v11.7h-4.6z" fill="#ffffb0"/>
<g fill="none" stroke="#800000" stroke-width=".21">
<path d="M83.3 157.3h4.7v11.8h-4.7z"/>
<circle cx="94.3" cy="159.6" r=".71"/>
<circle cx="94.3" cy="162" r=".71"/>
<circle cx="94.3" cy="164.3" r=".71"/>
</g>
<path d="M88 159.6h4.7M88 162h4.7M88 164.3h4.7M88 166.7h4.7" fill="none" stroke="#000" stroke-width=".23"/>
<path d="M92.7 159.6h.9M92.7 162h.9M92.7 164.3h.9M92.7 166.7h.9M93.6 166l1.4 .7-1.4 .7z" fill="none" stroke="#800000" stroke-width=".23"/>
<text font-size="4.2" fill="#000080" x="203.2" y="177.4">VF61-55KW-DB2</text>
<g font-size="2.5" fill="#000080">
<text x="219.6" y="184.8">http://liheming.jimdo.com</text>
<text x="266.7" y="184.8">V1.0</text>
</g>
<g font-size="2.1">
<text x="46.1" y="22.9">1</text>
<text x="113.6" y="22.9">2</text>
<text x="181.1" y="22.9">3</text>
<text x="248.6" y="22.9">4</text>
<text x="195.2" y="38.1">1</text>
<text x="195.2" y="40.5">2</text>
<text x="200.8" y="40.5">7</text>
<text x="200.8" y="38.1">8</text>
<text x="14.3" y="42.8">D</text>
<text x="195.2" y="42.8">3</text>
<text x="195.2" y="45.1">4</text>
<text x="200.8" y="45.1">5</text>
<text x="200.8" y="42.8">6</text>
<text x="280.1" y="42.8">D</text>
<text x="195.2" y="59.3">1</text>
<text x="200.8" y="59.3">8</text>
<text x="195.2" y="61.6">2</text>
<text x="195.2" y="63.9">3</text>
<text x="200.8" y="63.9">6</text>
<text x="200.8" y="61.6">7</text>
<text x="195.2" y="66.3">4</text>
<text x="200.8" y="66.3">5</text>
<text x="195.2" y="80.4">1</text>
<text x="195.2" y="82.7">2</text>
<text x="200.8" y="82.7">7</text>
<text x="200.8" y="80.4">8</text>
<text x="14.3" y="87.5">C</text>
<text x="195.2" y="85.1">3</text>
<text x="195.2" y="87.5">4</text>
<text x="200.8" y="87.5">5</text>
<text x="200.8" y="85.1">6</text>
<text x="280.1" y="87.5">C</text>
<text x="195.2" y="101.5">1</text>
<text x="200.8" y="101.5">8</text>
<text x="195.2" y="103.9">2</text>
<text x="195.2" y="106.2">3</text>
<text x="200.8" y="106.2">6</text>
<text x="200.8" y="103.9">7</text>
<text x="195.2" y="108.6">4</text>
<text x="200.8" y="108.6">5</text>
<text x="195.2" y="122.7">1</text>
<text x="195.2" y="125">2</text>
<text x="200.8" y="125">7</text>
<text x="200.8" y="122.7">8</text>
<text x="195.2" y="127.4">3</text>
<text x="195.2" y="129.7">4</text>
<text x="200.8" y="129.7">5</text>
<text x="200.8" y="127.4">6</text>
<text x="14.3" y="132.1">B</text>
<text x="280.1" y="132.1">B</text>
<text x="195.2" y="143.8">1</text>
<text x="200.8" y="143.8">8</text>
<text x="195.2" y="146.1">2</text>
<text x="195.2" y="148.5">3</text>
<text x="200.8" y="148.5">6</text>
<text x="200.8" y="146.1">7</text>
<text x="195.2" y="150.9">4</text>
<text x="200.8" y="150.9">5</text>
<text x="29.1" y="160.3">1</text>
<text x="57.4" y="160.3">1</text>
<text x="85.6" y="160.3">1</text>
<text x="29.1" y="162.6">2</text>
<text x="29.1" y="164.9">3</text>
<text x="29.1" y="167.3">4</text>
<text x="57.4" y="162.6">2</text>
<text x="57.4" y="164.9">3</text>
<text x="57.4" y="167.3">4</text>
<text x="85.6" y="162.6">2</text>
<text x="85.6" y="164.9">3</text>
<text x="85.6" y="167.3">4</text>
<text x="14.3" y="176.7">A</text>
<text x="197.3" y="175.5">Title</text>
<text x="280.1" y="176.7">A</text>
<text x="197.3" y="182.6">Size</text>
<text x="209" y="182.6">Number</text>
<text x="256.1" y="182.6">Revision</text>
<text x="197.3" y="189.6">Date:</text>
<text x="197.3" y="192">File:</text>
<text x="198.5" y="186.1">A4</text>
<text x="207.9" y="189.6">6-Jan-2012</text>
<text x="207.9" y="192">D:\变频器\tu20111110\日本变频器图纸.ddb</text>
<text x="244.3" y="189.6">Sheet</text>
<text x="244.3" y="192">Drawn By:</text>
<text x="250.9" y="189.6">of</text>
<text x="46.1" y="196.6">1</text>
<text x="113.6" y="196.6">2</text>
<text x="181.1" y="196.6">3</text>
<text x="248.6" y="196.6">4</text>
</g>
<g font-size="2.1" fill="#000080">
<text x="111.5" y="29.9">T3</text>
<text x="120.6" y="27.5">D?</text>
<text x="86.3" y="34.6">R?</text>
<text x="105.2" y="34.6">R?</text>
<text x="120.6" y="34.4">DIODE</text>
<text x="151.2" y="34.4">D?</text>
<text x="193.8" y="34.6">U?</text>
<text x="210.9" y="34.4">R?</text>
<text x="245.3" y="35.3">U?</text>
<text x="86.3" y="36.9">470K</text>
<text x="99.7" y="36.7">C?</text>
<text x="99.7" y="39">683</text>
<text x="105.2" y="36.9">100K</text>
<text x="120.9" y="40.9">ELECTR01</text>
<text x="123.2" y="38.8">C?</text>
<text x="142.1" y="36.7">C?</text>
<text x="142.1" y="39">105</text>
<text x="151.2" y="36.7">ZENER2</text>
<text x="182" y="40.9">R? +5V</text>
<text x="210.9" y="36.5">6.8K</text>
<text x="231.4" y="41.4">C?</text>
<text x="86.3" y="46.3">R?</text>
<text x="120.6" y="46.3">D?</text>
<text x="182" y="44.7">220R</text>
<text x="231.4" y="43.8">104</text>
<text x="245.3" y="45.4">OPTOISO1</text>
<text x="86.3" y="48.7">470K</text>
<text x="97.4" y="50.8">D?</text>
<text x="97.4" y="53.2">DIODE</text>
<text x="120.6" y="53.2">DIODE</text>
<text x="151.2" y="53.2">D?</text>
<text x="193.8" y="48.7">4503</text>
<text x="120.9" y="59.7">ELECTR01</text>
<text x="123.2" y="57.6">C?</text>
<text x="142.1" y="55.5">C?</text>
<text x="142.1" y="57.8">105</text>
<text x="151.2" y="55.5">ZENER2</text>
<text x="193.8" y="55.7">U?</text>
<text x="210.9" y="55.5">R?</text>
<text x="210.9" y="57.6">6.8K</text>
<text x="245.3" y="56.4">U?</text>
<text x="78.3" y="60.5">C?</text>
<text x="120.6" y="65.1">D?</text>
<text x="182" y="62.1">R? +5V</text>
<text x="182" y="65.8">220R</text>
<text x="231.4" y="62.5">C?</text>
<text x="231.4" y="64.9">104</text>
<text x="76.2" y="69.1">R?</text>
<text x="78.3" y="67.5">102</text>
<text x="107.9" y="69.6">Q?</text>
<text x="107.9" y="71.9">K1317</text>
<text x="120.6" y="71.9">DIODE</text>
<text x="151.2" y="71.9">D?</text>
<text x="193.8" y="69.8">4503</text>
<text x="245.3" y="66.6">OPTOISO1</text>
<text x="76.2" y="72.9">2.2K</text>
<text x="88" y="74.5">Q?</text>
<text x="88" y="76.9">A562</text>
<text x="97.1" y="74.3">D?</text>
<text x="97.1" y="76.6">6.8V</text>
<text x="123.2" y="76.4">C?</text>
<text x="142.1" y="74.3">C?</text>
<text x="142.1" y="76.6">105</text>
<text x="151.2" y="74.3">ZENER2</text>
<text x="193.8" y="76.9">U?</text>
<text x="210.9" y="76.6">R?</text>
<text x="245.3" y="77.6">U?</text>
<text x="34.5" y="83.9">R?</text>
<text x="57.1" y="81.3">D?</text>
<text x="57.1" y="83.7">5.6V</text>
<text x="66.8" y="81.3">D?</text>
<text x="66.8" y="83.7">DIODE</text>
<text x="74.6" y="81.5">R?</text>
<text x="74.6" y="83.9">150R</text>
<text x="105.2" y="79.2">R?</text>
<text x="105.2" y="81.5">0.47R</text>
<text x="120.6" y="83.9">D?</text>
<text x="120.9" y="78.5">ELECTR01</text>
<text x="182" y="83.2">R? +5V</text>
<text x="210.9" y="78.8">6.8K</text>
<text x="231.4" y="83.7">C?</text>
<text x="34.5" y="86.3">470R</text>
<text x="48.7" y="86.3">R?</text>
<text x="48.7" y="88.6">47K</text>
<text x="182" y="87">220R</text>
<text x="231.4" y="86">104</text>
<text x="245.3" y="87.6">OPTOISO1</text>
<text x="57.1" y="93.1">D?</text>
<text x="57.1" y="95.4">6.8V</text>
<text x="65.1" y="93.3">R?</text>
<text x="65.1" y="95.7">22K</text>
<text x="76.2" y="95.4">C?</text>
<text x="120.6" y="90.7">DIODE</text>
<text x="123.2" y="95.2">C?</text>
<text x="142.1" y="93.1">C?</text>
<text x="142.1" y="95.4">105</text>
<text x="151.2" y="90.7">D?</text>
<text x="151.2" y="93.1">ZENER2</text>
<text x="193.8" y="90.9">4503</text>
<text x="23.8" y="100.1">OPTOISO1</text>
<text x="26.1" y="97.8">U?</text>
<text x="76.2" y="97.8">472</text>
<text x="120.9" y="97.3">ELECTR01</text>
<text x="193.8" y="98">U?</text>
<text x="210.9" y="97.8">R?</text>
<text x="210.9" y="99.9">6.8K</text>
<text x="245.3" y="98.7">U?</text>
<text x="24.5" y="106.7">R?</text>
<text x="90.1" y="105.1">D?</text>
<text x="120.6" y="102.7">D?</text>
<text x="182" y="104.3">R? +5V</text>
<text x="231.4" y="104.8">C?</text>
<text x="231.4" y="107.2">104</text>
<text x="24.5" y="110.4">15K</text>
<text x="79.2" y="112.1">R?</text>
<text x="90.1" y="112.1">DIODE</text>
<text x="120.6" y="109.5">DIODE</text>
<text x="123.2" y="114">C?</text>
<text x="142.1" y="111.9">C?</text>
<text x="151.2" y="109.5">D?</text>
<text x="151.2" y="111.9">ZENER2</text>
<text x="182" y="108.1">220R</text>
<text x="193.8" y="112.1">4503</text>
<text x="245.3" y="108.8">OPTOISO1</text>
<text x="22.8" y="114.5">R?</text>
<text x="22.8" y="116.8">15K</text>
<text x="33.6" y="114.5">C?</text>
<text x="71.5" y="114.2">C?</text>
<text x="71.5" y="116.6">225</text>
<text x="79.2" y="114.5">1K</text>
<text x="120.9" y="116.1">ELECTR01</text>
<text x="142.1" y="114.2">105</text>
<text x="193.8" y="119.1">U?</text>
<text x="210.9" y="118.9">R?</text>
<text x="245.3" y="119.8">U?</text>
<text x="33.6" y="121.5">CAP</text>
<text x="40.7" y="123.6">U?</text>
<text x="40.7" y="125.9">TL431</text>
<text x="99.5" y="123.9">D?</text>
<text x="120.6" y="121.5">D?</text>
<text x="182" y="125.5">R? +5V</text>
<text x="210.9" y="121">6.8K</text>
<text x="231.4" y="125.9">C?</text>
<text x="22.8" y="130.9">R?</text>
<text x="32.3" y="130.9">R?</text>
<text x="99.5" y="130.9">DIODE</text>
<text x="120.6" y="128.3">DIODE</text>
<text x="142.1" y="130.7">C?</text>
<text x="151.2" y="128.3">D?</text>
<text x="151.2" y="130.7">ZENER2</text>
<text x="182" y="129.2">220R</text>
<text x="231.4" y="128.3">104</text>
<text x="245.3" y="130">OPTOISO1</text>
<text x="22.8" y="133.2">1K</text>
<text x="32.3" y="133.2">22K</text>
<text x="71.5" y="133">C?</text>
<text x="71.5" y="135.3">680u/35V</text>
<text x="85.6" y="133">C?</text>
<text x="85.6" y="135.3">680u/35V</text>
<text x="99.7" y="133">C?</text>
<text x="99.7" y="135.3">680u/35V</text>
<text x="120.9" y="134.9">ELECTR01</text>
<text x="123.2" y="132.8">C?</text>
<text x="142.1" y="133">105</text>
<text x="193.8" y="133.2">4503</text>
<text x="193.8" y="140.3">U?</text>
<text x="210.9" y="140.1">R?</text>
<text x="210.9" y="142.2">6.8K</text>
<text x="245.3" y="141">U?</text>
<text x="182" y="146.7">R? +5V</text>
<text x="231.4" y="147.1">C?</text>
<text x="231.4" y="149.5">104</text>
<text x="182" y="150.4">220R</text>
<text x="193.8" y="154.4">4503</text>
<text x="245.3" y="151.1">OPTOISO1</text>
<text x="24.5" y="156.7">CNDCTU</text>
<text x="52.7" y="156.7">CNDCTV</text>
<text x="80.9" y="156.7">CNDCTW</text>
<text x="266.7" y="192">李和明</text>
<text x="266.7" y="189.6">2/2</text>
</g>
<g font-size="2.1" fill="#800000">
<text x="32.3" y="31.1">P</text>
<text x="151.9" y="31.1">V1+</text>
<text x="227.4" y="34.6">V1+</text>
<text x="262.5" y="34.6">UX1</text>
<text x="32" y="38.1">N</text>
<text x="151.9" y="42.8">V1-</text>
<text x="174" y="42.8">G1'</text>
<text x="231.9" y="47.5">V1-</text>
<text x="151.9" y="49.9">V2+</text>
<text x="227.4" y="55.7">V2+</text>
<text x="151.9" y="61.6">V2-</text>
<text x="174" y="63.9">G2'</text>
<text x="151.9" y="68.7">V3+</text>
<text x="231.9" y="68.7">V2-</text>
<text x="227.4" y="76.9">V3+</text>
<text x="262.5" y="76.9">VX1</text>
<text x="151.9" y="80.4">V3-</text>
<text x="151.9" y="87.5">V1+</text>
<text x="174" y="85.1">G3'</text>
<text x="231.9" y="89.8">V3-</text>
<text x="151.9" y="99.2">V1-</text>
<text x="227.4" y="98">V4+</text>
<text x="20" y="105.1">+24V</text>
<text x="151.9" y="106.2">V1+</text>
<text x="174" y="106.2">G4'</text>
<text x="231.9" y="110.9">V4-</text>
<text x="151.9" y="118">V1-</text>
<text x="227.4" y="119.1">V5+</text>
<text x="262.2" y="119.1">WX1</text>
<text x="151.9" y="125">V1+</text>
<text x="61.9" y="127.4">+24V</text>
<text x="174" y="127.4">G5'</text>
<text x="151.9" y="136.8">V1-</text>
<text x="231.9" y="132.1">V5-</text>
<text x="62.8" y="139.1">24G</text>
<text x="227.4" y="140.3">V6+</text>
<text x="174" y="148.5">G6'</text>
<text x="231.9" y="153.2">V6-</text>
<text x="39" y="160.3">+15V</text>
<text x="67.2" y="160.3">+15V</text>
<text x="95.5" y="160.3">+15V</text>
<text x="39" y="162.6">-15V</text>
<text x="39" y="164.9">CT1</text>
<text x="67.2" y="162.6">-15V</text>
<text x="67.2" y="164.9">CT2</text>
<text x="95.5" y="162.6">-15V</text>
<text x="95.5" y="164.9">CT3</text>
</g>
</svg>
